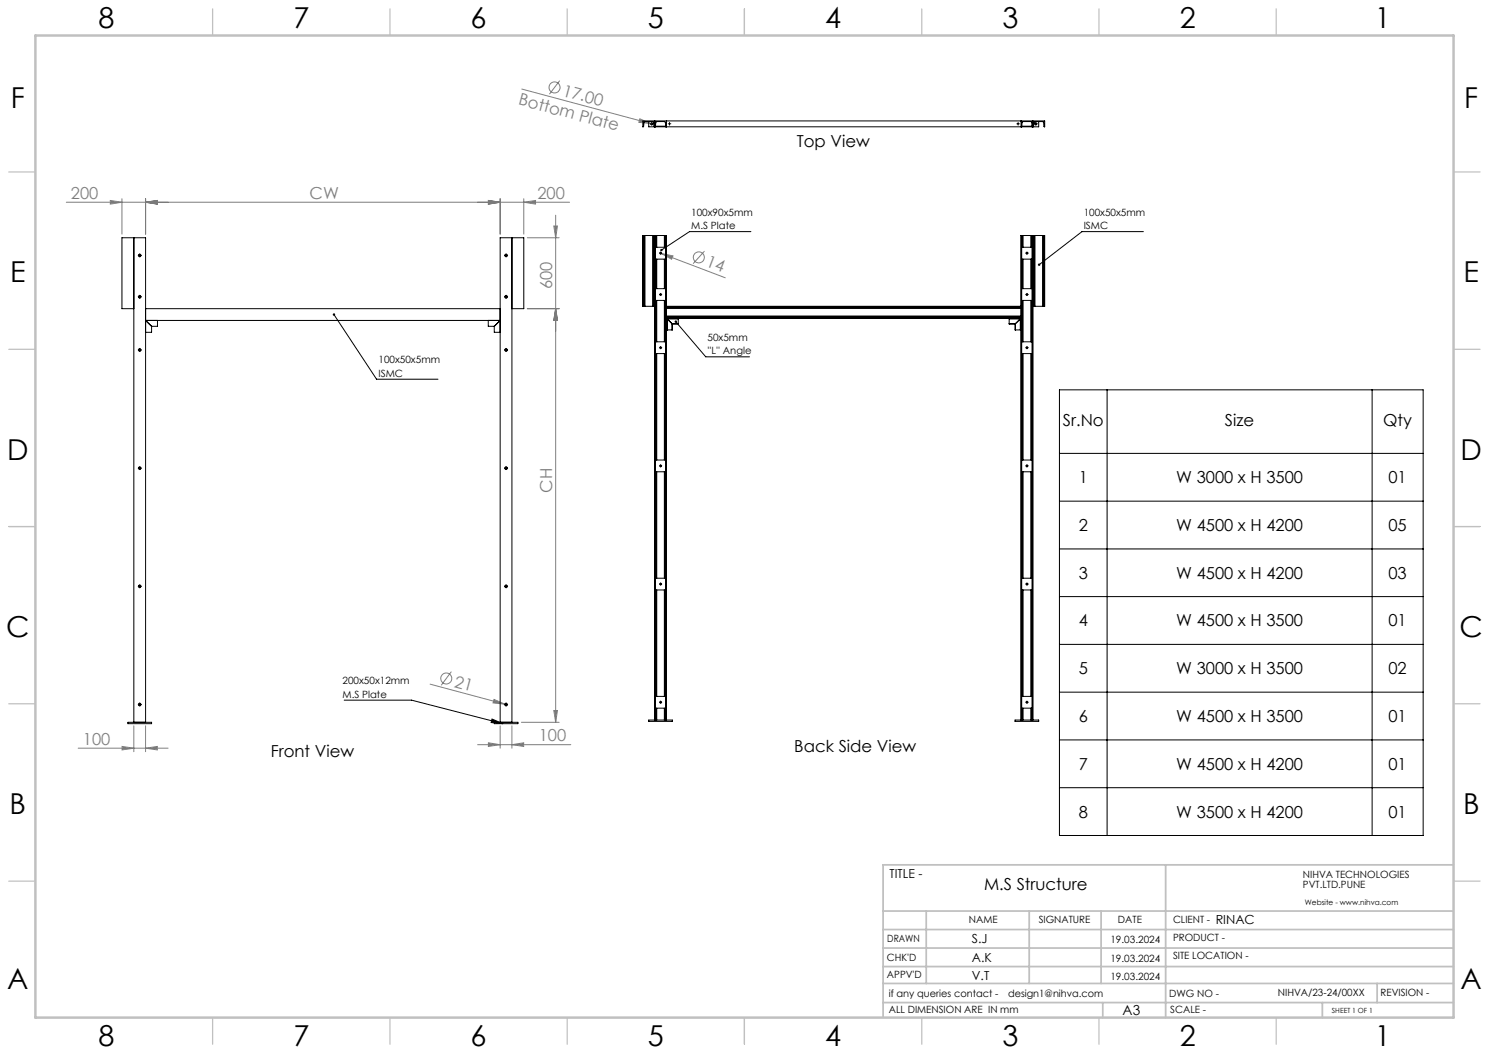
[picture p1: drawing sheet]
<svg xmlns="http://www.w3.org/2000/svg" width="420mm" height="297mm" viewBox="0 0 420 297" stroke-linecap="round" stroke-linejoin="round" font-family="sans-serif">
<g fill="none" stroke="#808080" stroke-width=".28">
<path d="M147.2 25.1l36.3 9.8M157.9 22.8l-2.9 3.8M180.5 33.5l3 1.4-3.3-.4zM183.5 34.9l.6 .1M18.7 57h142M31.1 56.5l3.3 .5-3.3 .6zM34.4 56.1v9.9M41.1 57l3.3-.5v1.1zM41.1 56.1v9.9M137.8 56.5l3.3 .5-3.3 .6zM141.1 56.1v9.9M147.7 57l3.4-.5v1.1z"/>
<path d="M147.7 56.1v9.9M148.7 67.1h9M156.2 63.7h1l-.5 3.4zM156.7 60.7v143M186.1 71.3l.4 .2M186.5 71.5l3.3 .7-.4 .9zM186.5 71.5l18.1 6.8M198.7 70.8l-3.2 3.6M148.7 87.1h9M156.7 87.1l.5 3.2h-1zM121.3 193l21.1 5.6M127.3 189.4l-2.8 3.9"/>
<path d="M139.3 197.3l3.1 1.3-3.3-.3zM142.4 198.6l.7 .2M22 211h25.4M34.4 210.5l3.3 .5-3.3 .5zM37.7 204.7v7.3M41.1 211l3.3-.5v1zM41.1 204.7v7.3M134.7 210h26.3M137.8 209.5l3.3 .5-3.3 .5zM141.1 204.7v6.3M144.4 210l3.3-.5v1zM144.4 204.7v6.3"/>
<path d="M147.1 203.7h10.6M156.2 200.4h1l-.5 3.3z"/>
<circle cx="156.4" cy="24.7" r="1.56"/>
<circle cx="197.1" cy="72.6" r="1.56"/>
<circle cx="125.9" cy="191.4" r="1.55"/>
</g>
<g fill="none" stroke="#000" stroke-width=".28">
<path d="M183.7 34.9h.2M183.8 34.9v.1M188.8 34.9h.1M188.8 34.9v.1M287.1 34.9h.1M287.2 34.9v.1M292.1 34.9h.1M292.2 34.9v.1M39.3 72h.2M39.4 72v.1M142.7 72h.1M142.7 72v.1"/>
<path d="M186.2 71.4h.2M186.3 71.3v.2M211.8 65.3h-17.3l-8 5.3M289.6 71.4h.1M289.7 71.3v.2M322.5 65.3h-17.3l-12.1 9.3M39.3 83.7h.2M39.3 98.7h.2M39.4 83.6v.2M39.4 98.6v.2M94.2 88.7l12 18.3h17.3M142.7 83.7h.1"/>
<path d="M142.7 98.7h.1M142.7 83.6v.2M142.7 98.6v.2M186.2 83.1h.2M186.2 98.1h.2M186.3 83v.1M186.3 98v.2M190.6 90.7l8.5 9.9h12.3M289.6 83.1h.1M289.6 98.1h.1M289.7 83v.1M289.7 98v.2"/>
<path d="M298.8 110h102.6v125.7h-102.6zM312.3 110v125.7M387 110v125.7M39.3 132h.2M39.4 132v.1M142.7 132h.1M142.7 132v.1M186.2 131.4h.2M186.3 131.3v.2M289.6 131.4h.1M289.7 131.3v.2M298.8 127.9h102.6"/>
<path d="M298.8 141.4h102.6M298.8 154.8h102.6M39.3 165.4h.2M39.4 165.3v.1M142.7 165.4h.1M142.7 165.3v.1M186.2 164.7h.2M186.3 164.7v.1M289.6 164.7h.1M289.7 164.7v.1M298.8 168.3h102.6M39.3 198.7h.2"/>
<path d="M39.4 198.6v.2M97.1 197.5h19l25.8 6.6M142.7 198.7h.1M142.7 198.6v.2M186.2 198.1h.2M186.3 198v.2M289.6 198.1h.1M289.7 198v.2M298.8 181.7h102.6M298.8 195.2h102.6M138.8 202.8l3.1 1.3-3.4-.3zM298.8 208.7h102.6"/>
<path d="M298.8 222.2h102.6"/>
</g>
<g fill="none" stroke="#000" stroke-width=".28" stroke-dasharray="15.2 1.3 1.3 1.3">
<path d="M183.7 34.9h-.2M183.8 34.8v-.2M183.8 35.1v.2M184 34.9h.2M188.7 34.9h-.2M188.9 34.8v-.2M188.9 35.1v.2M189 34.9h.2M287 34.9h-.2M287.2 34.8v-.2M287.2 35.1v.2M287.3 34.9h.2"/>
<path d="M292 34.9h-.2M292.2 34.8v-.2M292.2 35.1v.2M292.3 34.9h.2M39.3 72h-.3M39.4 71.9v-.3M39.4 72.2v.3M39.6 72h.3M142.6 72h-.3M142.8 71.9v-.3M142.8 72.2v.3M142.9 72h.3"/>
<path d="M186.2 71.4h-.2M186.3 71.2v-.1M186.3 71.6v.1M186.5 71.4h.2M289.5 71.4h-.1M289.7 71.2v-.1M289.7 71.6v.1M289.8 71.4h.2M39.3 83.7h-.3M39.3 98.7h-.3M39.4 83.5v-.2M39.4 83.9v.2"/>
<path d="M39.4 98.5v-.2M39.4 98.9v.2M39.6 83.7h.3M39.6 98.7h.3M142.6 83.7h-.3M142.6 98.7h-.3M142.8 83.5v-.2M142.8 83.9v.2M142.8 98.5v-.2M142.8 98.9v.2M142.9 83.7h.3M142.9 98.7h.3"/>
<path d="M186.2 83.1h-.2M186.2 98.1h-.2M186.3 82.9v-.2M186.3 83.2v.2M186.3 97.9v-.2M186.3 98.2v.2M186.5 83.1h.2M186.5 98.1h.2M289.5 83.1h-.1M289.5 98.1h-.1M289.7 82.9v-.2M289.7 83.2v.2"/>
<path d="M289.7 97.9v-.2M289.7 98.2v.2M289.8 83.1h.2M289.8 98.1h.2M39.3 132h-.3M39.4 131.9v-.3M39.4 132.2v.3M39.6 132h.3M142.6 132h-.3M142.8 131.9v-.3M142.8 132.2v.3M142.9 132h.3"/>
<path d="M186.2 131.4h-.2M186.3 131.2v-.1M186.3 131.6v.1M186.5 131.4h.2M289.5 131.4h-.1M289.7 131.2v-.1M289.7 131.6v.1M289.8 131.4h.2M39.3 165.4h-.3M39.4 165.2v-.3M39.4 165.5v.3M39.6 165.4h.3"/>
<path d="M142.6 165.4h-.3M142.8 165.2v-.3M142.8 165.5v.3M142.9 165.4h.3M186.2 164.7h-.2M186.3 164.6v-.2M186.3 164.9v.1M186.5 164.7h.2M289.5 164.7h-.1M289.7 164.6v-.2M289.7 164.9v.1M289.8 164.7h.2"/>
<path d="M39.3 198.7h-.3M39.4 198.5v-.2M39.4 198.9v.2M39.6 198.7h.3M142.6 198.7h-.3M142.8 198.5v-.2M142.8 198.9v.2M142.9 198.7h.3M186.2 198.1h-.2M186.3 197.9v-.2M186.3 198.2v.2M186.5 198.1h.2"/>
<path d="M289.5 198.1h-.1M289.7 197.9v-.2M289.7 198.2v.2M289.8 198.1h.2"/>
</g>
<g fill="none" stroke="#c0c0c0" stroke-width=".35">
<path d="M60 2.5v7.5M110 2.5v7.5M160 2.5v7.5M210 2.5v7.5M260 2.5v7.5M310 2.5v7.5M360 2.5v7.5M2.5 48.5h7.5M410 48.5h7.5M2.5 98.5h7.5M410 98.5h7.5M2.5 148.5h7.5"/>
<path d="M410 148.5h7.5M2.5 198.5h7.5M410 198.5h7.5M2.5 248.5h7.5M410 248.5h7.5M60 287v7.5M110 287v7.5M160 287v7.5M210 287v7.5M260 287v7.5M310 287v7.5M360 287v7.5"/>
</g>
<g fill="none" stroke="#c0c0c0" stroke-width=".5">
<path d="M249.1 257h160.9M261.3 257v20.4M290.3 257v20.4M310.6 257v20.4M328.8 243.9v43.1M410 243.9h-160.9v43.1M249.1 272.6h160.9M249.1 267.4h160.9M249.1 262.2h160.9M249.1 277.4h160.9M388.4 277.4v5.4M249.1 282.8h160.9"/>
<path d="M311 282.8v4.2M373 282.8v4.2"/>
</g>
<path d="M10 10h400v277h-400z" fill="none" stroke="#c0c0c0" stroke-width=".7"/>
<path d="M186.3 70.3v.4l.2-.1-.2 .1a.34 .34 0 0 0 .5 .1 .34 .34 0 0 0 0-.5 .34 .34 0 0 0-.5 0zM190.4 90.4a.35 .35 0 0 0 0 .6 .35 .35 0 0 0 .5-.2 .35 .35 0 0 0-.4-.4l.1 .3zM292.9 74.4l-.1 .5 .3-.3-.3 .3a.34 .34 0 0 0 .5 0 .34 .34 0 0 0 .1-.5 .34 .34 0 0 0-.5 0zM138.8 202.8l3.1 1.3-3.4-.3zM93.9 88.5a.34 .34 0 0 0 .1 .6 .34 .34 0 0 0 .5-.3 .34 .34 0 0 0-.5-.4l.2 .3z" fill="#000"/>
<g fill="#808080">
<path d="M186.5 71.5l3.3 .7-.4 .9z"/>
<path d="M139.3 197.3l-.2 1 3.3 .3zM180.5 33.5l-.3 1 3.3 .4z"/>
<path d="M156.7 87.1l.5 3.2h-1zM156.2 63.7h1l-.5 3.4zM156.7 87.1l.5 3.2h-1zM156.2 200.4h1l-.5 3.3z"/>
<path d="M41.1 57l3.3-.5v1.1zM137.8 56.5l3.3 .5-3.3 .6zM31.1 56.5l3.3 .5-3.3 .6zM41.1 57l3.3-.5v1.1zM137.8 56.5l3.3 .5-3.3 .6zM147.7 57l3.4-.5v1.1zM137.8 209.5l3.3 .5-3.3 .5zM144.4 210l3.3-.5v1zM34.4 210.5l3.3 .5-3.3 .5zM41.1 211l3.3-.5v1z"/>
</g>
<g fill="none" stroke="#000" stroke-width=".28">
<path d="M183 34.3v1.5h110v-1.5M184.6 35.8l-.3-1.3-.2-.2-2.3 .1-.3 1.3-.2 .1v-1.7h113.4v1.7l-.2-.1-.1-1.2-.3-.2-2.4 .1-.3 1.4M184.7 34.1v1.7l.2-.2M184.9 35.6l.1-1.1 .2-.2 2.4 .1 .2 1.2M184.9 35.6v.2M184.9 35.6h2.9M187.8 35.6l.1 .2M187.8 35.6v.2M188 34.1v1.7M288 34.1v1.7M288.2 35.6l.1-1.1 .3-.2 2.3 .1 .2 1.2M288.2 35.6l-.2 .2"/>
<path d="M288.2 35.6v.2M288.2 35.6h2.9M291.1 35.6v.2M291.3 34.1v1.7l-.2-.2M37.7 67.1v136.6M144.4 67.1v136.6M181.4 66.4h.1M181.4 66.4v20M181.5 66.4h.1M181.5 66.4v20M181.6 66.4h.3M181.6 66.4v20"/>
<path d="M181.9 66.4h2.2M181.9 66.4v20M184.1 66.4h.2M184.1 66.4v20M184.3 66.4h.2M184.3 66.4v20M184.5 66.4h.1M184.5 66.4v20M184.6 66.4h.1M184.6 66.4v20M184.7 66.4v136.7M184.7 66.4h.2"/>
<path d="M184.9 66.4h.1M184.9 73.1h2.9M184.9 66.4v136.7M184.9 69.7h2.9M185 66.4h.2M185 66.4v3.3M185 73.1v8.3M185.2 66.4h2.2M185.2 66.4v3.3M185.2 73.1v8.3M187.4 66.4h.3M187.4 66.4v3.3"/>
<path d="M187.4 73.1v8.3M187.7 66.4h.1M187.7 66.4v3.3M187.7 73.1v8.3M187.8 66.4h.1M187.8 66.4v136.7M187.9 66.4l.1 136.7M187.9 66.4v136.7M288 66.4h.2M288 66.4v136.7M288.2 66.4h.1M288.2 73.1h2.9"/>
<path d="M288.2 69.7h2.9M288.2 66.4v136.7M288.3 66.4h.3M288.3 66.4v3.3M288.3 73.1v8.3M288.6 66.4h2.2M288.6 66.4v3.3M288.6 73.1v8.3M290.8 66.4h.2M290.8 66.4v3.3M290.8 73.1v8.3M291 66.4h.1"/>
<path d="M291 66.4v3.3M291 73.1v8.3M291.1 66.4h.2M291.1 66.4v136.7M291.3 66.4h.1M291.3 66.4v136.7M291.4 66.4h.1M291.4 66.4v20M291.5 66.4h.1M291.5 66.4v20M291.6 66.4h.3M291.6 66.4v20"/>
<path d="M291.9 66.4h2.2M291.9 66.4v20M294.1 66.4h.3M294.1 66.4v20M294.4 66.4h.1M294.4 66.4v20M294.5 66.4h.1M294.5 66.4v20M294.6 66.4v20M37.7 87.1h-3.3v-20h6.7v136.6M41.1 87.1h100M42.8 92l-1.7-1.6h100l-1.7 1.6"/>
<path d="M42.8 92v1.7h-1.7M44.4 90.4v1.6h-1.6M137.7 90.4v1.6h1.7M139.4 92v1.7h1.7M144.4 87.1h3.3v-20h-6.6v136.6M181.4 86.4h.1M181.5 86.4h.1M181.6 86.4h.3M181.9 86.4h2.2M184.1 86.4h.2M184.3 86.4h.2M184.5 86.4h.1"/>
<path d="M184.6 86.4h.1M184.9 84.7h2.9M184.9 81.4h2.9M184.9 96.4h2.9M184.9 99.7h2.9M185 84.7v11.7M185 99.7v30M185.2 84.7v11.7M185.2 99.7v30M187.4 84.7v11.7M187.4 99.7v30M187.7 84.7v11.7"/>
<path d="M187.7 99.7v30M188 93.1h.1M188 89.7l.1 .1M188 86.4h100M188 86.5h100M188 86.6h100M188 89.5h100M188 89.7h100M188 86.7h100M188 89.4h100M188 87h100M188 89.1h100"/>
<path d="M188.1 93.1h.1M188.1 89.8l.1 .2M188.1 89.8h3.2M188.1 89.8v3.3M188.2 93.1h1.3M188.2 90h3.1M188.2 90v3.1M188.2 90l1.3 1.3M189.5 91.3l.2 .1M189.5 91.3h1.8M189.5 91.3v1.8M189.7 91.4l-.2 1.7"/>
<path d="M191.3 89.7v.1M191.3 89.8v.2M191.3 91.3l-1.6 .1M191.3 90v1.3M284.7 89.7v.1M284.7 89.8v.2M284.7 91.3l1.6 .1M284.7 89.8h3.2M284.7 90h3.1M284.7 91.3h1.7M284.7 90v1.3M286.3 91.4l.1 1.7"/>
<path d="M286.4 91.3l-.1 .1M286.4 91.3v1.8M286.4 93.1h1.4M287.8 93.1h.1M287.8 90v3.1M287.8 90l-1.4 1.3M287.9 93.1h.1M287.9 89.8l-.1 .2M287.9 89.8v3.3M288 89.7l-.1 .1M288.2 84.7h2.9M288.2 81.4h2.9"/>
<path d="M288.2 96.4h2.9M288.2 99.7h2.9M288.3 84.7v11.7M288.3 99.7v30M288.6 84.7v11.7M288.6 99.7v30M290.8 84.7v11.7M290.8 99.7v30M291 84.7v11.7M291 99.7v30M291.3 86.4h.1M291.4 86.4h.1"/>
<path d="M291.5 86.4h.1M291.6 86.4h.3M291.9 86.4h2.2M294.1 86.4h.3M294.4 86.4h.1M294.5 86.4h.1M184.9 133.1h2.9M184.9 129.7h2.9M185 133.1v30M185.2 133.1v30M187.4 133.1v30M187.7 133.1v30"/>
<path d="M288.2 133.1h2.9M288.2 129.7h2.9M288.3 133.1v30M288.6 133.1v30M290.8 133.1v30M291 133.1v30M184.9 166.4h2.9M184.9 163.1h2.9M185 166.4v30M185.2 166.4v30M187.4 166.4v30M187.7 166.4v30"/>
<path d="M288.2 166.4h2.9M288.2 163.1h2.9M288.3 166.4v30M288.6 166.4v30M290.8 166.4v30M291 166.4v30M184.9 196.4h2.9M184.9 199.7h2.9M185 199.7v3.4M185.2 199.7v3.4M187.4 199.7v3.4M187.7 199.7v3.4"/>
<path d="M288.2 196.4h2.9M288.2 199.7h2.9M288.3 199.7v3.4M288.6 199.7v3.4M290.8 199.7v3.4M291 199.7v3.4M36.1 203.7h6.7v.4h-6.7zM139.4 203.7h6.7v.4h-6.7zM183 203.1h6.7v.4h-6.7zM286.3 203.1h6.7v.4h-6.7z"/>
<circle cx="183.8" cy="34.9" r=".27"/>
<circle cx="292.2" cy="34.9" r=".27"/>
<circle cx="39.4" cy="72" r=".25"/>
<circle cx="39.4" cy="72.1" r=".34"/>
<circle cx="142.7" cy="72.1" r=".34"/>
<circle cx="142.8" cy="72" r=".24"/>
<circle cx="186.3" cy="71.4" r=".22"/>
<circle cx="289.7" cy="71.4" r=".24"/>
<circle cx="39.4" cy="83.7" r=".24"/>
<circle cx="39.4" cy="98.7" r=".25"/>
<circle cx="39.4" cy="98.7" r=".35"/>
<circle cx="39.4" cy="83.7" r=".35"/>
<circle cx="142.7" cy="98.7" r=".35"/>
<circle cx="142.7" cy="83.7" r=".35"/>
<circle cx="142.7" cy="83.7" r=".22"/>
<circle cx="142.8" cy="98.7" r=".24"/>
<circle cx="186.3" cy="83.1" r=".22"/>
<circle cx="186.3" cy="98.1" r=".22"/>
<circle cx="289.7" cy="83.1" r=".24"/>
<circle cx="289.7" cy="98.1" r=".24"/>
<circle cx="39.4" cy="132" r=".24"/>
<circle cx="39.4" cy="132" r=".35"/>
<circle cx="142.7" cy="132" r=".35"/>
<circle cx="142.7" cy="132" r=".22"/>
<circle cx="186.3" cy="131.4" r=".22"/>
<circle cx="289.7" cy="131.4" r=".24"/>
<circle cx="39.4" cy="165.4" r=".24"/>
<circle cx="39.4" cy="165.4" r=".35"/>
<circle cx="142.7" cy="165.4" r=".35"/>
<circle cx="142.7" cy="165.4" r=".22"/>
<circle cx="186.3" cy="164.7" r=".22"/>
<circle cx="289.7" cy="164.7" r=".24"/>
<circle cx="39.4" cy="198.7" r=".24"/>
<circle cx="39.4" cy="198.7" r=".35"/>
<circle cx="142.7" cy="198.7" r=".35"/>
<circle cx="142.7" cy="198.7" r=".22"/>
<circle cx="186.3" cy="198.1" r=".22"/>
<circle cx="289.7" cy="198.1" r=".24"/>
</g>
<g font-size="8.1">
<text x="27.8" y="8">8</text>
<text x="82.8" y="8">7</text>
<text x="132.8" y="8">6</text>
<text x="182.8" y="8">5</text>
<text x="232.8" y="8">4</text>
<text x="282.8" y="8">3</text>
<text x="332.8" y="8">2</text>
<text x="387.8" y="8">1</text>
<text x="3" y="30.4">F</text>
<text x="413" y="30.4">F</text>
<text x="2.8" y="79.6">E</text>
<text x="412.8" y="79.6">E</text>
<text x="2" y="129.6">D</text>
<text x="412" y="129.6">D</text>
<text x="1.7" y="179.6">C</text>
<text x="411.7" y="179.6">C</text>
<text x="2.7" y="229.6">B</text>
<text x="412.7" y="229.6">B</text>
<text x="2" y="278.9">A</text>
<text x="412" y="278.9">A</text>
<text x="27.8" y="295">8</text>
<text x="82.8" y="295">7</text>
<text x="132.8" y="295">6</text>
<text x="182.8" y="295">5</text>
<text x="232.8" y="295">4</text>
<text x="282.8" y="295">3</text>
<text x="332.8" y="295">2</text>
<text x="387.8" y="295">1</text>
</g>
<g font-size="4.7" fill="#808080">
<text x="146" y="29.4" transform="rotate(15 146 29.4)">Bottom Plate</text>
<text x="158.5" y="27" transform="rotate(15 158.5 27)">17.00</text>
<text x="20" y="56">200</text>
<text x="87.3" y="56">CW</text>
<text x="151.6" y="56">200</text>
<text x="198.9" y="75.1" transform="rotate(21 198.9 75.1)">14</text>
<text x="155.7" y="81.5" transform="rotate(-90 155.7 81.5)">600</text>
<text x="155.7" y="138.9" transform="rotate(-90 155.7 138.9)">CH</text>
<text x="127.9" y="193.7" transform="rotate(15 127.9 193.7)">21</text>
<text x="23.4" y="210">100</text>
<text x="152" y="209">100</text>
</g>
<g font-size="4.7">
<text x="224.7" y="41.5">Top View</text>
<text x="299.8" y="120.1">Sr.No</text>
<text x="345.5" y="120.1">Size</text>
<text x="390.2" y="120.1">Qty</text>
<text x="304.3" y="136.3">1</text>
<text x="331.8" y="136.3">W 3000 x H 3500</text>
<text x="391.6" y="136.3">01</text>
<text x="304.3" y="149.7">2</text>
<text x="331.8" y="149.7">W 4500 x H 4200</text>
<text x="391.6" y="149.7">05</text>
<text x="304.3" y="163.2">3</text>
<text x="331.8" y="163.2">W 4500 x H 4200</text>
<text x="391.6" y="163.2">03</text>
<text x="304.3" y="176.7">4</text>
<text x="331.8" y="176.7">W 4500 x H 3500</text>
<text x="391.6" y="176.7">01</text>
<text x="304.3" y="190.2">5</text>
<text x="331.8" y="190.2">W 3000 x H 3500</text>
<text x="391.6" y="190.2">02</text>
<text x="304.3" y="203.6">6</text>
<text x="331.8" y="203.6">W 4500 x H 3500</text>
<text x="391.6" y="203.6">01</text>
<text x="76.4" y="213.5">Front View</text>
<text x="224" y="212">Back Side View</text>
<text x="304.3" y="217.1">7</text>
<text x="331.8" y="217.1">W 4500 x H 4200</text>
<text x="391.6" y="217.1">01</text>
<text x="304.3" y="230.6">8</text>
<text x="331.8" y="230.6">W 3500 x H 4200</text>
<text x="391.6" y="230.6">01</text>
<text x="277.6" y="251">M.S Structure</text>
</g>
<text font-size="3.9" x="316.7" y="286.4">A3</text>
<g font-size="3.5">
<text x="250.9" y="247.7">TITLE -</text>
<text x="342.9" y="260.8">RINAC</text>
<text x="274.1" y="266.1">S.J</text>
<text x="274.1" y="271.3">A.K</text>
<text x="274.1" y="276.3">V.T</text>
</g>
<g font-size="2.8">
<text x="195" y="60.8">100x90x5mm</text>
<text x="195" y="64.7">M.S Plate</text>
<text x="305.7" y="60.8">100x50x5mm</text>
<text x="305.7" y="64.7">ISMC</text>
<text x="199.6" y="96.2">50x5mm</text>
<text x="199.6" y="100">''L'' Angle</text>
<text x="106.8" y="102.5">100x50x5mm</text>
<text x="106.8" y="106.3">ISMC</text>
<text x="96.6" y="193">200x50x12mm</text>
<text x="96.6" y="196.8">M.S Plate</text>
<text x="367.5" y="247.7">NIHVA TECHNOLOGIES</text>
<text x="367.5" y="250.5">PVT.LTD.PUNE</text>
<text x="273.3" y="260.4">NAME</text>
<text x="293" y="260.4">SIGNATURE</text>
<text x="315.3" y="260.5">DATE</text>
<text x="330.9" y="260.5">CLIENT -</text>
<text x="250.3" y="265.7">DRAWN</text>
<text x="313.2" y="266.1">19.03.2024</text>
<text x="330.9" y="265.5">PRODUCT -</text>
<text x="250.2" y="271.1">CHK'D</text>
<text x="250.2" y="275.8">APPV'D</text>
<text x="313.2" y="271.3">19.03.2024</text>
<text x="330.9" y="270.6">SITE LOCATION -</text>
<text x="250.7" y="281.1">if any queries contact -</text>
<text x="284.3" y="281.1">design1@nihva.com</text>
<text x="313.2" y="276.3">19.03.2024</text>
<text x="329.8" y="281.3">DWG NO -</text>
<text x="360.4" y="281.1">NIHVA/23-24/00XX</text>
<text x="389.4" y="281.1">REVISION -</text>
<text x="250.7" y="285.6">ALL DIMENSION ARE IN mm</text>
<text x="330.1" y="285.7">SCALE -</text>
</g>
<text font-size="2.1" x="368.1" y="255.1">Website - www.nihva.com</text>
<text font-size="2" x="375.7" y="285.6">SHEET 1 OF 1</text>
</svg>
